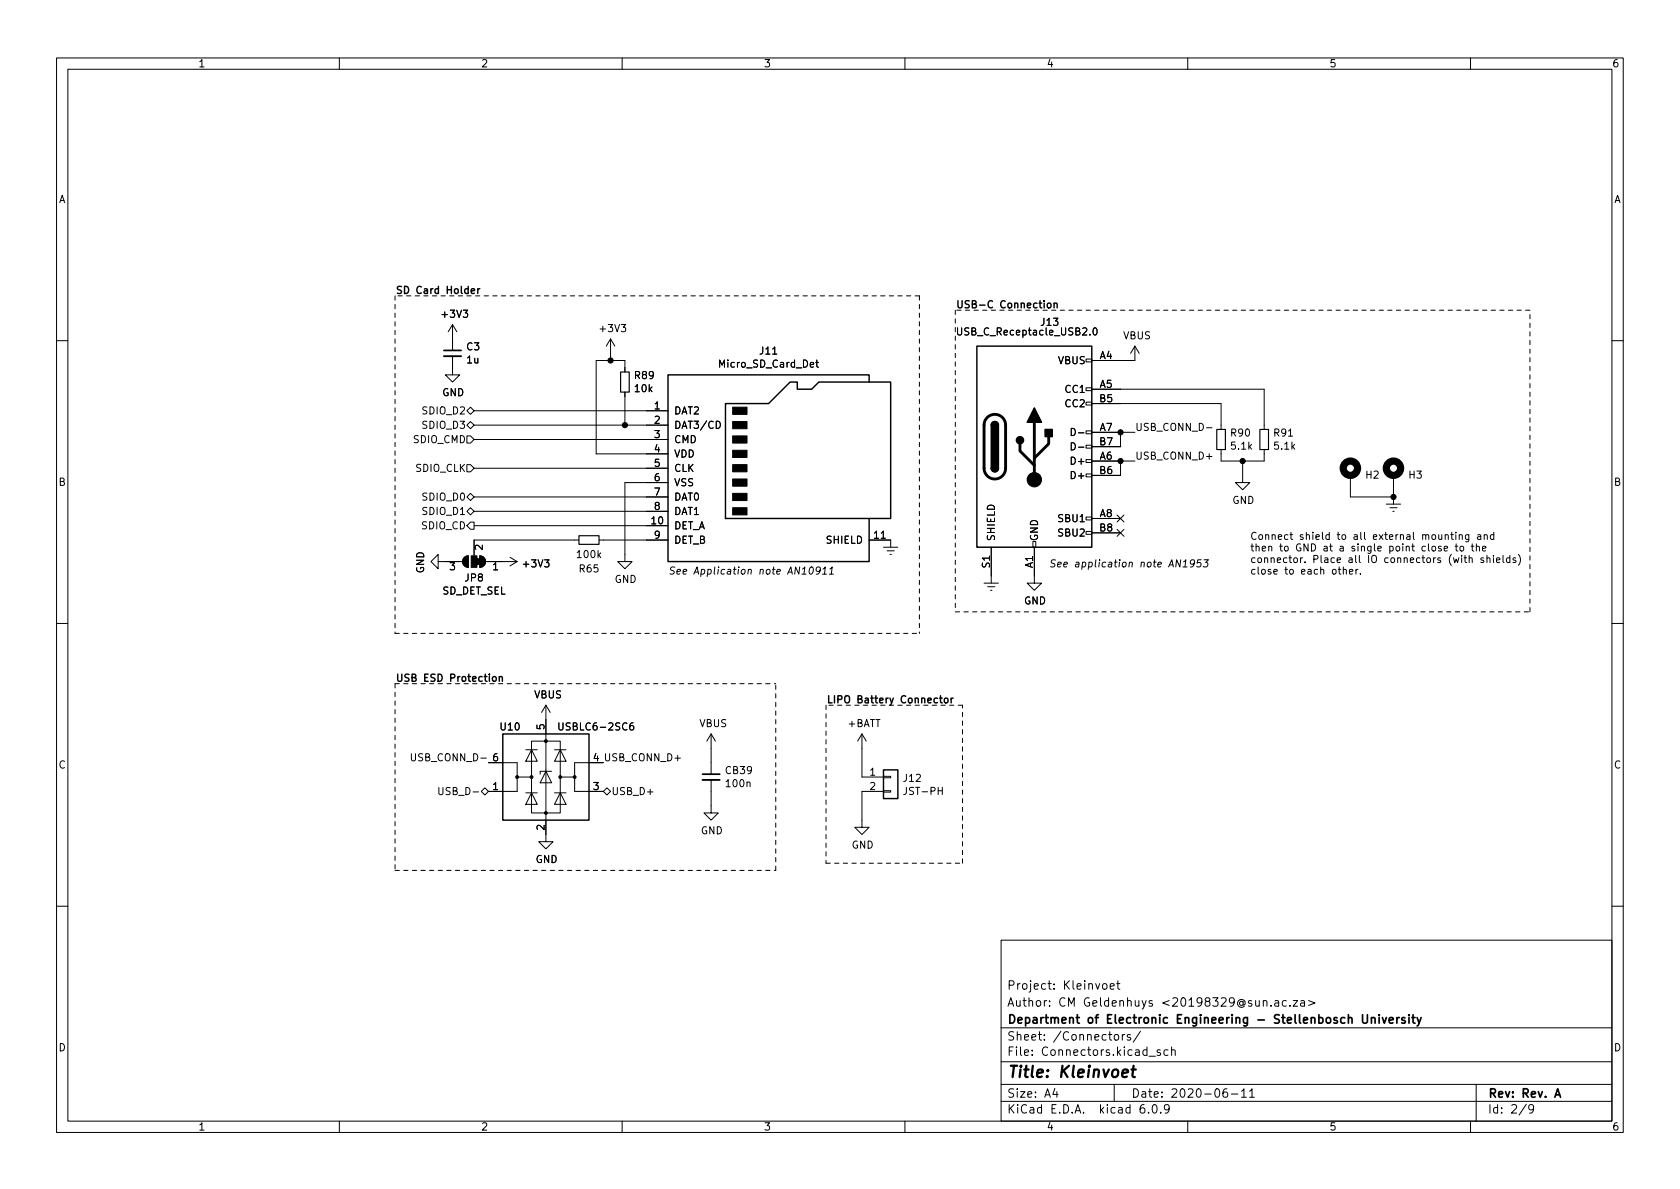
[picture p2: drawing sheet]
<svg xmlns="http://www.w3.org/2000/svg" width="297mm" height="210mm" viewBox="0 0 297 210" stroke-linecap="round" stroke-linejoin="round" font-family="sans-serif">
<g fill="none" stroke="#000" stroke-width=".18">
<path d="M10 10.2h277v190.1h-277zM12 12.2h273v186.1h-273zM60 10.2v2M110 10.2v2M160 10.2v2M210 10.2v2M260 10.2v2M80 57.4l-.8 1.3M80 57.4v4.6M80 57.4l.8 1.3M107.9 59.9l-.7 1.3M107.9 59.9v3.8"/>
<path d="M107.9 59.9l.8 1.3M169.3 58v1l.2 .2h.3l.2-.2v-1M193.4 58.1l.2-.1a.68 .68 0 0 1 .4 .6 .68 .68 0 0 1-.4 .6l-.2-.1-.1-.3zM10 60.2h2M80 63v3.3h1.3l-1.3 1.3-1.3-1.3h1.3M82.5 75.2l.7-.7 .6 .7-.6 .6zM82.5 77.1h.7l.6 .6-.6 .7h-.7zM83.2 72l.6 .6-.6 .7-.7-.7zM83.8 72.6h34.3M83.8 75.2h34.3M83.8 77.7h34.3M110.5 65.8v-2.1h-5.1v16.6h12.7"/>
<path d="M110.5 69.3v5.9M126.6 74.5a.64 .64 0 0 1 .8 .6 .64 .64 0 0 1-.8 .7zM144.2 64.1h.5M144.4 63.7v1.1l.3 .1M189.4 75.8a.64 .64 0 0 1 .7 .6 .64 .64 0 0 1-.7 .6zM189.4 78.3a.64 .64 0 0 1 .7 .6 .64 .64 0 0 1-.7 .7zM192 78.7h1v.5h-1zM192 76.2h1v.5h-1zM192 71.1h1v.5h-1zM192 68.6h1v.5h-1zM192 63.5h1v.5h-1zM193 71.4h22.9v4.5"/>
<path d="M193 68.8h30.5v7.1M193 76.4h7.7M198.1 76.4v2.6h-5.1M200.7 61.2l-.8 1.3M200.7 61.2v2.5h-7.7M200.7 61.2l.7 1.3M213.3 75.6h1M215.9 79.5v2h7.6v-2M285 60.2h2M77.5 99.3v-1.3l-1.3 1.3 1.3 1.3v-1.3h4.3M82.1 98.6l.7-.3v2a1.02 1.02 0 0 1-.9-.6 1.02 1.02 0 0 1 .2-1.1zM82.5 87.9l.7-.7 .6 .7-.6 .6z"/>
<path d="M82.5 82.2h.7l.6 .6-.6 .6h-.7zM83.2 89.8l.6 .6-.6 .7-.7-.7zM83.2 92.3h.6v1.3h-.6l-.7-.6zM83.8 93h34.3M83.8 82.8h34.3M83.8 87.9h34.3M83.8 90.4h34.3M84.8 98.3a1.02 1.02 0 0 1 1.1 1 1.02 1.02 0 0 1-1.1 1zM85.9 99.3h5.5M90.2 98.5l1.2 .8M91.4 99.3l-1.2 .8M102.4 95.5h-18.6v2.8"/>
<path d="M105.9 95.5h12.2M118.1 85.3h-7.6v14h1.3l-1.3 1.3-1.3-1.3h1.3M153.7 95.5h3.8v1.3M156.2 96.8h2.5M156.8 97.4h1.3M157.4 98h.2M175.3 96.8v6.3M182.6 95.8h.5v1h-.5zM182.9 96.8v6.3h1.2l-1.2 1.3-1.3-1.3h1.3M192 94h1v.5h-1zM192 91.4h1v.5h-1zM192 83.8h1v.5h-1z"/>
<path d="M192 81.3h1v.5h-1zM193 81.5h7.7M193 91.7h5.1M193 94.2h5.1M197.5 93.6l1.2 1.2M197.5 91.1l1.2 1.2M198.1 81.5v2.6h-5.1M198.7 93.6l-1.2 1.2M198.7 91.1l-1.2 1.2M209.3 99.4l.4-.4-.2 1.3M211.2 99.5l-.3 .3h-.2l-.2-.3v-.3l.3-.2h.2l.2 .2a.96 .96 0 0 1-.5 1.1h-.2M212.4 99h-.6l-.1 .6 .1-.1h.5l.1 .2-.2 .4-.1 .2-.5-.2"/>
<path d="M212.9 99h.8l-.5 .5 .3 .1v.5l-.2 .2-.6-.2M219.7 81.5v3.8h1.3l-1.3 1.3-1.3-1.3h1.3M238.8 84.1v3.8h7.6M245.1 89.1h2.5M245.7 89.8h1.3M246.3 90.4h.2M246.4 84.1v5M253.3 96.7l.3-.1 .2 .2v.4l-.2 .2h-.3l-.1-.2zM254.8 96.7l-.3-.1-.2 .2 .1 .2 .4 .1v.3h-.5M255.3 97l.7-.1-.1-.2-.4-.1-.2 .2 .1 .6h.5M255.5 94.7l.2-.2 .3 .1 .1 .8M255.5 94.5v.9"/>
<path d="M256.5 94.5h.5M256.7 94.1v1.1l.3 .2M257.3 96.6h.5M257.4 94.1v.1M257.4 94.5v.9M257.5 96.2v1.1l.3 .1M258 94.7l.2-.2 .3 .1 .1 .8M258 94.5v.9M258.2 96.7l.2-.1 .3 .1 .1 .5-.1 .2h-.3l-.2-.1zM258.9 98.6h.4M259 98.2v1.1l.3 .2M259.7 94.5v1.1l-.2 .2h-.3"/>
<path d="M259.7 94.6l-.4-.1-.2 .3 .1 .5h.5M259.8 98.8l.1-.2 .3 .1 .1 .8M259.8 98.2v1.3M260.1 96.6h.5M260.3 96.2v1.1l.3 .1M261 96.7l.2-.1 .3 .1 .1 .7M261 96.2v1.2M261.3 94.6h.5v.8M261.8 94.8l-.4 .1-.2 .2 .2 .3 .4-.1M262.1 97l.6-.1v-.2l-.4-.1-.2 .2 .1 .6h.5M262.3 98.7l-.3-.1-.2 .2 .1 .2 .4 .1v.3h-.5M262.4 94.7l.2-.2 .3 .1 .1 .8"/>
<path d="M262.4 94.5v.9M262.9 98.8l.2-.2 .3 .1v.8M262.9 98.2v1.3M264.1 98.2v.1M264.1 98.6v.9M264.1 94.6l-.3-.1-.3 .3 .1 .5h.5M264.1 94.1v1.3M264.6 99.1l.6-.2-.1-.2-.3-.1-.2 .2 .1 .6h.4M265.7 98.2v1.1l.2 .2M267 98.7l-.4-.1-.2 .3 .1 .5h.5M267 98.2v1.3M268 98.7l-.3-.1-.2 .2 .1 .2 .4 .1v.3h-.5"/>
<path d="M268.5 98a1.46 1.46 0 0 1 0 2M10 110.2h2M143.3 100.4l.3-.1a.75 .75 0 0 1-.3 1.2l-.2-.1-.1-.4zM145 100.8l-.3 .2h-.2l-.2-.2v-.3l.3-.2h.4l.1 .2a.96 .96 0 0 1-.5 1h-.3M145.4 101.5h.7M145.5 100.6l.4-.3-.1 1.2M146.6 101.5h.7M146.7 100.6l.4-.3-.1 1.2M174 103.1h2.5M174.6 103.8h1.3M175.1 104.4h.3M209.1 100.3h.8"/>
<path d="M236.6 100.7h.5M236.8 100.3v1l.3 .2M237.5 100.8l.2-.1h.3l.1 .8M237.5 100.3v1.2M238.6 101.1l.6-.1-.1-.3h-.3l-.2 .2 .1 .6h.4M239.7 100.7v.8M240.1 100.7l-.4 .2M240.5 101.4v.1M285 110.2h2M72.7 133.3v1l.3 .2h.2l.3-.2v-1M77.6 139.3v1l.2 .2h.4l.1-.2v-1M85.1 139.9l.6-.6 .7 .6-.7 .7z"/>
<path d="M86.4 134.9h5v2.5h2.6M91.4 137.4v2.5h-5M93 132.6h2M94 131.1h5.1v12.7h-5.1zM94 132.6l1 2h-2zM96.5 136.4l1 2h-2zM96.5 124.7v24.1h1.3l-1.3 1.3-1.3-1.3h1.3M96.5 124.7l-.7 1.3M96.5 124.7l.8 1.3M97.5 136.4h-2v.5M98 132.6h2.1M98.8 127.8v1.1l.3 .2h.2l.2-.2v-1.1"/>
<path d="M99.1 132.6l1 2h-2.1zM101.6 137.4v2.5h5.1M106.7 134.9h-5.1v2.5h-2.5M106.7 139.9l.6-.6 .6 .6-.6 .7zM111.9 127.8l-.3 .1a.86 .86 0 0 0 0 1.2l.4-.1 .1-.5-.3-.2-.3 .1-.2 .1M125.7 137.9v5.9h1.3l-1.3 1.2-1.2-1.2h1.2M125.7 129.8v7.1M125.7 129.8l-.7 1.3M125.7 129.8l.8 1.3M152.4 129.8v7.6h3.8M152.4 129.8l-.8 1.3M152.4 129.8l.8 1.3"/>
<path d="M156.2 139.8h1.3v.3h-1.3zM156.2 137.3h1.3v.2h-1.3zM156.2 139.9h-3.8v6.4h1.3l-1.3 1.3-1.3-1.3h1.3M93 140.2h2M94 140.2l1 2h-2zM98 140.2h2.1M99.1 140.2l1 2h-2.1zM10 160.2h2M177 166.3h108v32h-108zM195.1 174l.3-.1 .3 .3v.4l-.3 .3h-.3l-.2-.3v-.4zM196.3 174.4l.7-.1-.1-.3-.4-.1-.2 .2 .1 .8h.5M197.4 173.9h.6"/>
<path d="M197.6 173.4v1.3l.4 .2M224.7 177.8v.1M225.4 177h.6l.1 .9M226.1 177.3l-.5 .1a.29 .29 0 0 0-.2 .2 .29 .29 0 0 0 .2 .3h.5M227.4 177l-.4-.1-.3 .3v.4l.2 .3h.5M228.1 177.8v.1M228.6 176.9h.8l-.8 1h.8M230 177h.6v.9M230.6 177.3l-.5 .1a.29 .29 0 0 0-.2 .2 .29 .29 0 0 0 .2 .3h.5M231.4 176.9l1.1 .5-1.1 .4M285 160.2h2M60 198.3v2"/>
<path d="M110 198.3v2M160 198.3v2M177 194.8h108M177 191.8h108M177 187.8h108M177 181.8h108M186.5 192.5l-.4 1h1M186.9 193v1M197 191.8v3M197.1 183.1l.2-.2 .4 .2 .1 .5-.2 .3h-.3l-.2-.1zM198.4 182.9v1M198.9 182.9l-.3 .1-.2 .2"/>
<path d="M199.9 183l-.4-.1-.2 .2 .1 .3 .5 .1v.4h-.6M201.6 182.4l-1.2 1.9M202.3 195.3a.59 .59 0 0 0-.7 .7v.5l.1 .3h.4l.3-.1v-.5l-.1-.2-.4-.1-.3 .3M203.1 196.7v.1M203.1 186.8h1.2M203.9 195.4l.2-.1a.81 .81 0 0 1 .6 .7 .81 .81 0 0 1-.3 .8h-.2a.81 .81 0 0 1-.6-.6 .81 .81 0 0 1 .3-.8zM205.1 185.7l-.3-.1-.2 .2v.3l.5 .1v.4h-.5M205.2 196.7v.1M206.5 185.7l-.4-.1-.3 .3v.4l.1 .3h.6M206.7 196l-.3 .3h-.3l-.2-.3 .1-.6 .4-.1 .2 .2a.99 .99 0 0 1-.3 1.3h-.3M207.1 185.8l.3-.2 .3 .1 .1 .9M207.1 185.1v1.5"/>
<path d="M210 198.3v2M216.9 192.5a.59 .59 0 0 0-.7 .7v.5l.2 .3h.4l.2-.1 .1-.5-.2-.2-.4-.1-.3 .3M217.7 193.5h1.2M219.5 193l.4-.5v1.5M219.5 194h.9M220.9 193l.5-.5v1.5M220.9 194h.9M260 198.3v2M261 191.8v6.5M269.9 195.3l-1.3 1.9M271.2 196l-.3 .3h-.3l-.3-.3 .1-.6 .5-.1 .2 .2a.99 .99 0 0 1-.4 1.3h-.3"/>
</g>
<g fill="none" stroke="#000" stroke-width=".3">
<path d="M78.5 62h3M124.2 136.9h3.1M240.9 179.4v1.2l.3 .3h.4l.2-.3v-1.2M242.5 179.9v1M243.8 179.4v.2M243.8 179.9v1M244.4 179.9l.4 1 .3-1M247 179.9v1M247.4 179.9l-.3 .1-.1 .2M249.1 179.4v.2M249.1 179.9v1M249.6 179.9h.6"/>
<path d="M249.8 179.4v1.3l.4 .2M250.6 179.9l.3 1M251.3 179.9l-.5 1.4-.2 .1M242.5 180.1l.2-.2 .4 .1v.9M245.6 180.4l.7-.1v-.3l-.5-.1-.2 .2 .1 .8h.6M248.4 180l-.3-.1-.3 .2 .1 .3 .5 .1v.4h-.6M274.9 194l.5-1.5 .5 1.5M275.1 193.6h.7"/>
</g>
<path d="M198.5 189.8l.9-.2v-.4l-.2-.1-.6 .1-.2 1 .3 .3 .5-.1M200.1 189.1h.7M200.4 188.5l-.2 1.7 .1 .2 .4 .1" fill="none" stroke="#000" stroke-width=".4"/>
<g fill="none" stroke="#000" stroke-width="1.3">
<circle cx="238.8" cy="82.8" r="1.27"/>
<circle cx="246.4" cy="82.8" r="1.27"/>
</g>
<path d="M109.7 65.8h1.6v3.5h-1.6zM215.1 75.9h1.6v3.6h-1.6zM222.8 75.9h1.5v3.6h-1.5zM102.4 94.7h3.5v1.6h-3.5z" fill="none" stroke="#000" stroke-width=".2"/>
<g fill="#000" stroke="#000" stroke-width=".18">
<path d="M129.5 79.6h2.6v1.3h-2.6zM129.5 77.1h2.6v1.3h-2.6zM129.5 74.5h2.6v1.3h-2.6zM129.5 72h2.6v1.3h-2.6zM82.1 98.6l.7-.3v2a1.02 1.02 0 0 1-.9-.6 1.02 1.02 0 0 1 .2-1.1zM84.3 98.8h.5v1h-.5zM129.5 89.8h2.6v1.3h-2.6zM129.5 87.2h2.6v1.3h-2.6zM129.5 84.7h2.6v1.3h-2.6zM129.5 82.2h2.6v1.2h-2.6zM83.3 98.3h1v2h-1zM84.8 98.3a1.02 1.02 0 0 1 1.1 1 1.02 1.02 0 0 1-1.1 1z"/>
<circle cx="107.9" cy="63.7" r=".46"/>
<circle cx="110.5" cy="75.2" r=".46"/>
<circle cx="198.1" cy="76.4" r=".46"/>
<circle cx="182.9" cy="84.8" r="1.27"/>
<circle cx="198.1" cy="81.5" r=".46"/>
<circle cx="219.7" cy="81.5" r=".46"/>
<circle cx="246.4" cy="87.9" r=".46"/>
<circle cx="91.4" cy="137.4" r=".25"/>
<circle cx="94" cy="137.4" r=".25"/>
<circle cx="96.5" cy="131.1" r=".25"/>
<circle cx="99.1" cy="137.4" r=".25"/>
<circle cx="101.6" cy="137.4" r=".25"/>
<circle cx="96.5" cy="143.8" r=".25"/>
</g>
<g fill="none" stroke="#000" stroke-width=".25">
<path d="M83.3 51.5l.6-.1v-.3h-.4l-.2 .1 .1 .6h.5M84.5 51.1v.8M84.8 51.1l-.3 .2M185.3 53.7l.3-.1 .2 .2v.4l-.2 .2h-.3l-.1-.2zM186.4 53.7l.2-.1 .3 .1v.7M186.4 53.6v.8M128.3 71.4h7.6l3.8-3.8h1.3v1.2h2.5l1.3-1.2h12.7v24.1h-29.2zM153.7 67.6v-1.3h-35.6v33h35.6v-7.6M172.7 61.2h20.3v35.6h-20.3zM175.3 75.2a.64 .64 0 0 1 .6-.7 .64 .64 0 0 1 .6 .7M175.3 82.8a.64 .64 0 0 0 .6 .6 .64 .64 0 0 0 .6-.6M87.2 119.7l.3-.1 .2 .3v.3l-.2 .3-.3-.1-.1-.2z"/>
<path d="M88.3 119.8l.2-.2 .3 .1v.8M88.3 119.6v.9M88.9 129.8h15.2v15.2h-15.2zM156.2 136.1h2.5v5.1h-2.5zM167.1 123.5l.3-.1 .2 .3v.4l-.2 .2-.3-.1-.1-.1zM168.2 123.4v.9M168.5 123.4l-.3 .3"/>
</g>
<path d="M174.5 73.8a1.91 1.91 0 0 1 2.1-.4 1.91 1.91 0 0 1 1.2 1.8v7.6a1.91 1.91 0 0 1-1.9 1.9 1.91 1.91 0 0 1-1.9-1.9v-7.8l.2-.6zM180.3 78.5v1.3l2.6 2.5M182.9 74.7v10.1M185.4 77.2v1.3l-2.5 2.5" fill="none" stroke="#000" stroke-width=".51"/>
<g fill="#000" stroke="#000" stroke-width=".25">
<path d="M175.4 74.7a.64 .64 0 0 1 .7-.1 .64 .64 0 0 1 .4 .6h-1.2zM182.9 72.1l1.2 2.6h-2.5zM184.8 75.9h1.3v1.3h-1.3zM175.3 82.8h1.2a.64 .64 0 0 1-.6 .6 .64 .64 0 0 1-.6-.6zM175.3 75.2h1.2v7.6h-1.2z"/>
<circle cx="180.3" cy="77.8" r=".63"/>
</g>
<path d="M78.5 63h3M124.2 137.9h3.1" fill="none" stroke="#000" stroke-width=".33"/>
<g fill="none" stroke="#000" stroke-width=".18" stroke-dasharray=".8 .8">
<path d="M69.8 52.3v59.7M162.6 52.3h-92.8M162.6 52.3v59.7M168.9 54.9v53.3M270.5 54.9h-101.6M69.8 112h92.8M168.9 108.2h101.6M270.5 108.2v-53.3M69.8 120.9h67.4M69.8 120.9v33M146 124.7v27.9M170.2 124.7h-24.2"/>
<path d="M69.8 153.9h67.4M137.2 153.9v-33M146 152.6h24.2M170.2 152.6v-27.9"/>
</g>
<text font-size="2.8" x="178" y="190.6">Title: Kleinvoet</text>
<g font-size="2.1">
<text x="178" y="178">Author: CM Geldenhuys &lt;20198329@sun.ac.za&gt;</text>
<text x="178" y="175">Project: Kleinvoet</text>
<text x="178" y="184">Sheet: /Connectors/</text>
<text x="178" y="181">Department of Electronic Engineering - Stellenbosch University</text>
<text x="178" y="186.7">File: Connectors.kicad_sch</text>
<text x="178" y="196.9">KiCad E.D.A. kicad 6.0.9</text>
<text x="178" y="194.1">Size: A4</text>
<text x="200" y="194.1">Date: 2020-06-11</text>
<text x="263" y="194.1">Rev: Rev. A</text>
<text x="263" y="196.9">Id: 2/9</text>
</g>
<g font-size="1.8">
<text x="35" y="11.9">1</text>
<text x="85" y="11.9">2</text>
<text x="135" y="11.9">3</text>
<text x="185" y="11.9">4</text>
<text x="235" y="11.9">5</text>
<text x="285" y="11.9">6</text>
<text x="10.3" y="35.9">A</text>
<text x="285.3" y="35.9">A</text>
<text x="69.8" y="52">SD Card Holder</text>
<text x="78.3" y="56.2">+3V3</text>
<text x="106.2" y="58.7">+3V3</text>
<text x="168.9" y="54.5">USB-C Connection</text>
<text x="169.9" y="59.3">USB_C_Receptacle_USB2.0</text>
<text x="184.1" y="57.6">J13</text>
<text x="198.6" y="60">VBUS</text>
<text x="82.5" y="61.9">C3</text>
<text x="82.6" y="64.3">1u</text>
<text x="127.4" y="65">Micro_SD_Card_Det</text>
<text x="134.4" y="62.7">J11</text>
<text x="187.1" y="64.4">VBUS</text>
<text x="194.4" y="63.5">A4</text>
<text x="78.2" y="70">GND</text>
<text x="112.3" y="67">R89</text>
<text x="112.3" y="69.3">10k</text>
<text x="188.5" y="69.5">CC1</text>
<text x="194.4" y="68.6">A5</text>
<text x="194.4" y="71.1">B5</text>
<text x="74.9" y="75.8">SDIO_D3</text>
<text x="74.9" y="73.3">SDIO_D2</text>
<text x="115.7" y="72.4">1</text>
<text x="115.7" y="74.9">2</text>
<text x="115.7" y="77.5">3</text>
<text x="119.1" y="73.3">DAT2</text>
<text x="119.1" y="75.8">DAT3/CD</text>
<text x="188.5" y="72">CC2</text>
<text x="190.2" y="77.1">D-</text>
<text x="194.4" y="76.2">A7</text>
<text x="200.7" y="76.2">USB_CONN_D-</text>
<text x="217.7" y="77.2">R90</text>
<text x="225.3" y="77.2">R91</text>
<text x="73.1" y="78.4">SDIO_CMD</text>
<text x="73.5" y="83.4">SDIO_CLK</text>
<text x="115.7" y="80">4</text>
<text x="115.7" y="82.5">5</text>
<text x="119.1" y="78.4">CMD</text>
<text x="119.1" y="80.9">VDD</text>
<text x="119.1" y="83.4">CLK</text>
<text x="189.7" y="82.2">D+</text>
<text x="190.2" y="79.6">D-</text>
<text x="194.4" y="81.3">A6</text>
<text x="194.4" y="83.8">B6</text>
<text x="194.4" y="78.7">B7</text>
<text x="200.7" y="81.3">USB_CONN_D+</text>
<text x="217.8" y="79.5">5.1k</text>
<text x="225.4" y="79.5">5.1k</text>
<text x="10.3" y="85.9">B</text>
<text x="74.9" y="88.5">SDIO_D0</text>
<text x="115.7" y="85.1">6</text>
<text x="115.7" y="87.6">7</text>
<text x="119.1" y="86">VSS</text>
<text x="119.1" y="88.5">DAT0</text>
<text x="189.7" y="84.7">D+</text>
<text x="217.9" y="89.1">GND</text>
<text x="241.5" y="84.6">H2</text>
<text x="249.1" y="84.6">H3</text>
<text x="285.3" y="85.9">B</text>
<text x="74.6" y="93.6">SDIO_CD</text>
<text x="74.9" y="91.1">SDIO_D1</text>
<text x="115.2" y="92.7">10</text>
<text x="115.7" y="90.2">8</text>
<text x="115.7" y="95.2">9</text>
<text x="119.1" y="93.6">DET_A</text>
<text x="119.1" y="91.1">DAT1</text>
<text x="154.6" y="95.2">11</text>
<text x="175.9" y="95.8" transform="rotate(-90 175.9 95.8)">SHIELD</text>
<text x="183.5" y="95.8" transform="rotate(-90 183.5 95.8)">GND</text>
<text x="187.3" y="92.3">SBU1</text>
<text x="187.3" y="94.9">SBU2</text>
<text x="194.4" y="91.4">A8</text>
<text x="194.4" y="94">B8</text>
<text x="221" y="95.5">Connect shield to all external mounting and</text>
<text x="75" y="101.4" transform="rotate(-90 75 101.4)">GND</text>
<text x="79.5" y="100.8">3</text>
<text x="85.3" y="97.3" transform="rotate(-90 85.3 97.3)">2</text>
<text x="87.1" y="100.8">1</text>
<text x="92.7" y="100.3">+3V3</text>
<text x="102.2" y="98.7">100k</text>
<text x="102.5" y="101.2">R65</text>
<text x="118.1" y="101.6">See Application note AN10911</text>
<text x="119.1" y="96.1">DET_B</text>
<text x="146.2" y="96.1">SHIELD</text>
<text x="175" y="100.4" transform="rotate(-90 175 100.4)">S1</text>
<text x="182.6" y="100.4" transform="rotate(-90 182.6 100.4)">A1</text>
<text x="185.4" y="100.3">See application note AN1953</text>
<text x="221" y="97.5">then to GND at a single point close to the</text>
<text x="221" y="99.5">connector. Place all IO connectors (with shields)</text>
<text x="221" y="101.6">close to each other.</text>
<text x="78.1" y="105.1">SD_DET_SEL</text>
<text x="82.2" y="102.8">JP8</text>
<text x="108.7" y="103.1">GND</text>
<text x="181" y="106.9">GND</text>
<text x="69.8" y="120.5">USB ESD Protection</text>
<text x="94.4" y="123.5">VBUS</text>
<text x="146" y="124.4">LIPO Battery Connector</text>
<text x="88.5" y="129.2">U10</text>
<text x="96.3" y="129" transform="rotate(-90 96.3 129)">5</text>
<text x="99.4" y="129.2">USBLC6-2SC6</text>
<text x="123.7" y="128.6">VBUS</text>
<text x="149.9" y="128.6">+BATT</text>
<text x="10.3" y="135.9">C</text>
<text x="73.6" y="134.6">USB_CONN_D- 6</text>
<text x="87.1" y="134.6">6</text>
<text x="104.9" y="134.6">4 USB_CONN_D+</text>
<text x="104.9" y="134.6">4</text>
<text x="128.4" y="136.9">CB39</text>
<text x="153.8" y="137.2">1</text>
<text x="285.3" y="135.9">C</text>
<text x="78.4" y="140.6">USB_D-</text>
<text x="87.1" y="139.7">1</text>
<text x="104.9" y="139.7">3</text>
<text x="108.1" y="140.6">USB_D+</text>
<text x="128.5" y="139.2">100n</text>
<text x="153.8" y="139.7">2</text>
<text x="159.8" y="138.2">J12</text>
<text x="160.1" y="140.6">JST-PH</text>
<text x="96.3" y="146.8" transform="rotate(-90 96.3 146.8)">2</text>
<text x="123.9" y="147.5">GND</text>
<text x="94.7" y="152.6">GND</text>
<text x="150.6" y="150.1">GND</text>
<text x="10.3" y="185.9">D</text>
<text x="285.3" y="185.9">D</text>
<text x="35" y="199.9">1</text>
<text x="85" y="199.9">2</text>
<text x="135" y="199.9">3</text>
<text x="185" y="199.9">4</text>
<text x="235" y="199.9">5</text>
<text x="285" y="199.9">6</text>
</g>
</svg>
